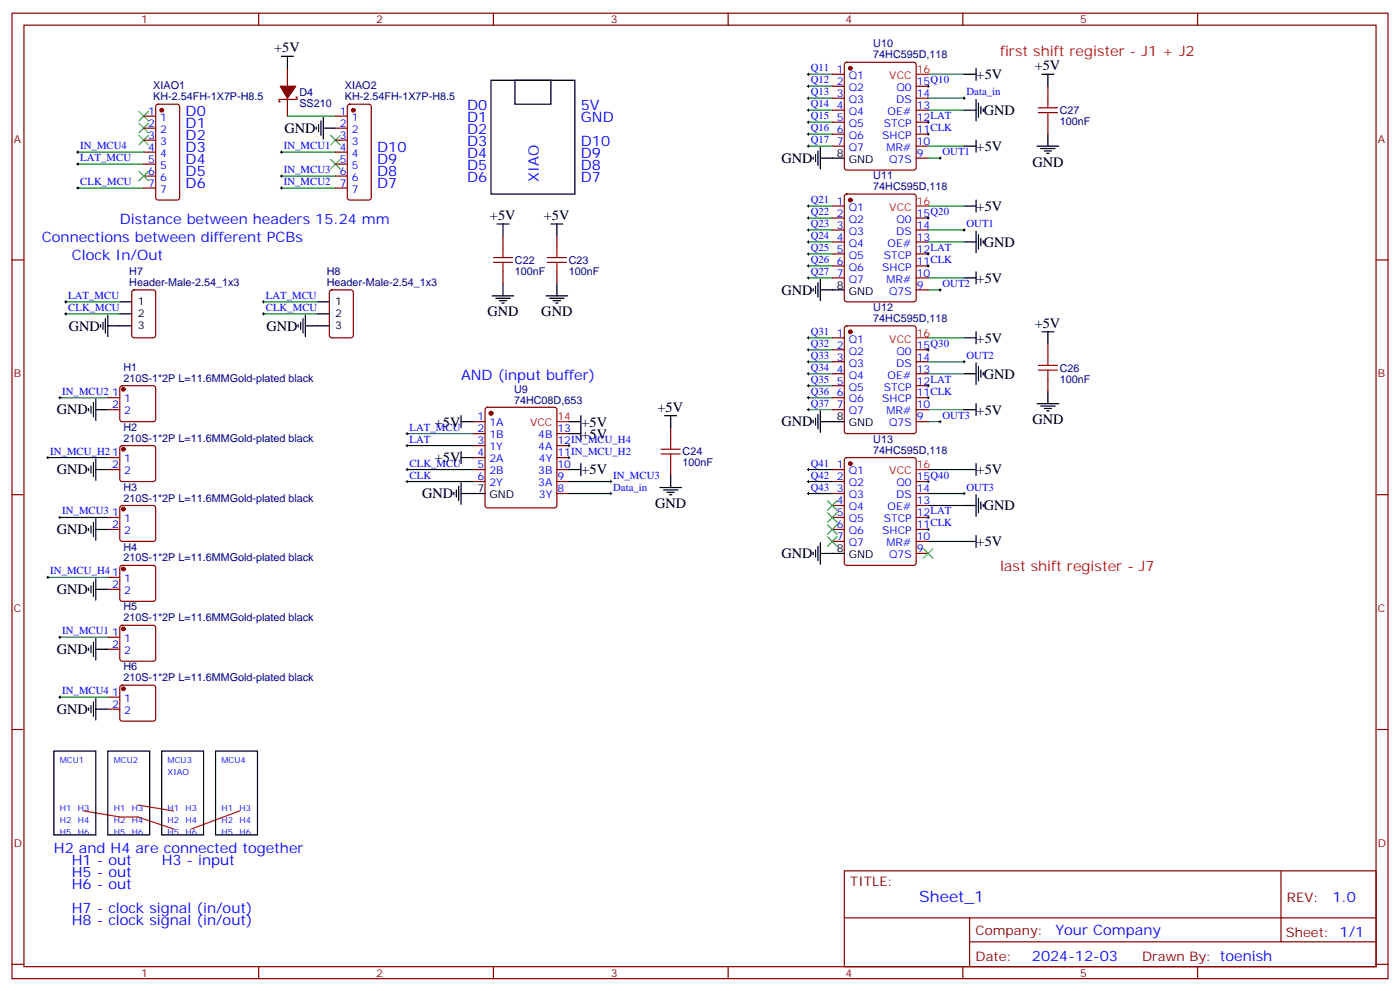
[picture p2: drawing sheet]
<svg xmlns="http://www.w3.org/2000/svg" width="412mm" height="292mm" viewBox="0 0 412 292" stroke-linecap="round" stroke-linejoin="round" font-family="sans-serif">
<g fill="none" stroke="#870000" stroke-width=".35">
<path d="M3.5 3.9h405.4v284.3h-405.4zM7.1 7.4h398.2v277.3h-398.2zM76.2 3.9v3.5M145.3 3.9v3.5M214.5 3.9v3.5M248.9 18.6l.5-.3h19.8l.6 .5 .1 30.6-.5 .6-20 .1-.6-.5-.1-30.5zM283.6 3.9v3.5M352.8 3.9v3.5M42.3 34.2h3.6M42.3 37.7h3.6M46.1 30.9l.5-.2h5.6l.7 .4v27.1l-.2 .5-.5 .2h-5.6l-.5-.2-.2-.5v-26.8zM84.7 20.1v5.3"/>
<path d="M84.7 28.9v5.3M87.1 28.6h.4v.7h-5.3v.7h.3M98.8 34.2h3.5M98.8 37.7h3.5M102.5 30.9l.5-.2h5.7l.6 .4 .1 27.1-.3 .5-.4 .2h-5.7l-.5-.2-.2-.5v-26.8zM245.2 21.9h3.5M245.2 25.4h3.5M245.2 28.9h3.5M245.2 32.5h3.5M245.2 36h3.5M245.2 39.5h3.5M269.9 25.4h3.5"/>
<path d="M269.9 28.9h3.5M269.9 32.5h3.5M269.9 36h3.5M269.9 39.5h3.5M308.7 25.4v3.5M308.7 36v3.5M42.3 41.3h3.6M42.3 44.8h3.6M42.3 48.3h3.6M42.3 51.9h3.6M42.3 55.4h3.6M98.8 41.3h3.5"/>
<path d="M98.8 44.8h3.5M98.8 48.3h3.5M98.8 51.9h3.5M98.8 55.4h3.5M245.2 43h3.5M248.9 57.4l.5-.2h19.8l.6 .4 .1 30.6-.5 .6-20 .1-.6-.5-.1-30.5zM269.9 43h3.5M269.9 46.6h3.5M3.5 76.6h3.6M148.2 69.5v3.5M164 69.5v3.5M245.2 60.7h3.5"/>
<path d="M245.2 64.2h3.5M245.2 67.7h3.5M245.2 71.3h3.5M245.2 74.8h3.5M245.2 78.3h3.5M269.9 64.2h3.5M269.9 67.7h3.5M269.9 71.3h3.5M269.9 74.8h3.5M269.9 78.3h3.5M405.3 76.6h3.6M39 85.6l.5-.2h5.7l.6 .4 .1 13-.5 .6-5.9 .1-.6-.5-.1-12.9z"/>
<path d="M97.2 85.6l.5-.2h5.7l.6 .4 .1 13-.5 .6-5.9 .1-.6-.5-.1-12.9zM148.2 80.1v3.5M164 80.1v3.5M245.2 99.5h3.5M245.2 81.8h3.5M248.9 96.2l.5-.2h19.8l.6 .4 .1 30.6-.5 .7h-20l-.6-.5-.1-30.5zM269.9 81.8h3.5M269.9 85.4h3.5M31.7 117.1h3.6M35.5 113.8l.5-.2h9.2l.5 .2 .2 .5v9.2l-.3 .5-.4 .2h-9.2l-.5-.3-.2-.4v-9.2zM245.2 103h3.5M245.2 106.5h3.5"/>
<path d="M245.2 110.1h3.5M245.2 113.6h3.5M245.2 117.1h3.5M269.9 103h3.5M269.9 106.5h3.5M269.9 110.1h3.5M269.9 113.6h3.5M269.9 117.1h3.5M308.7 101.2v3.6M308.7 111.8v3.6M31.7 138.3h3.6M31.7 120.7h3.6"/>
<path d="M31.7 134.8h3.6M35.5 131.4l.5-.2h9.2l.5 .2 .2 .5v9.2l-.3 .5-.4 .2h-9.2l-.5-.2-.2-.5v-9.2zM139.3 138.3h3.6M139.3 124.2h3.6M139.3 127.7h3.6M139.3 131.2h3.6M139.3 134.8h3.6M143.1 120.2l.5-.3h19.7l.5 .3 .2 .5v28.2l-.2 .5-.5 .2h-19.7l-.5-.3-.2-.4v-28.2zM164 138.3h3.6M164 127.7h3.6M164 131.2h3.6M164 134.8h3.6"/>
<path d="M197.6 125.9v3.6M197.6 136.5v3.6M245.2 138.3h3.5M245.2 120.7h3.5M248.9 135l.5-.2h19.8l.6 .4 .1 30.6-.5 .7h-20l-.6-.5-.1-30.5zM269.9 120.7h3.5M269.9 124.2h3.5M3.5 145.7h3.6M31.7 152.4h3.6M31.7 155.9h3.6M35.5 149.1l.5-.2h9.2l.5 .2 .2 .5v9.2l-.3 .4-.4 .3h-9.2l-.5-.3-.2-.4v-9.2zM139.3 141.8h3.6"/>
<path d="M164 141.8h3.6M164 145.3h3.6M245.2 141.8h3.5M245.2 145.3h3.5M245.2 148.9h3.5M245.2 152.4h3.5M245.2 155.9h3.5M245.2 159.5h3.5M269.9 141.8h3.5M269.9 145.3h3.5M269.9 148.9h3.5M269.9 152.4h3.5"/>
<path d="M269.9 155.9h3.5M269.9 159.5h3.5M405.3 145.7h3.6M31.7 170h3.6M31.7 173.6h3.6M35.5 166.7l.5-.2h9.2l.5 .2 .2 .5v9.2l-.3 .5-.4 .2h-9.2l-.5-.2-.2-.5v-9.2zM269.9 163h3.5M31.7 187.7h3.6M31.7 191.2h3.6M35.5 184.4l.5-.2h9.2l.5 .2 .2 .5v9.1l-.3 .5-.4 .2h-9.2l-.5-.2-.2-.5v-9.1zM3.5 214.8h3.6M31.7 205.3h3.6"/>
<path d="M31.7 208.8h3.6M35.5 202l.5-.2h9.2l.5 .2 .2 .5v9.2l-.3 .5-.4 .2h-9.2l-.5-.3-.2-.4v-9.2zM405.3 214.8h3.6M248.7 256.5h156.6v28.2h-156.6zM377.3 256.5v20.9M248.7 270.3h156.5M285.6 277.4h119.6M285.6 270.3v14.1M3.5 284h3.6M76.2 284.7v3.5M145.3 284.7v3.5M214.5 284.7v3.5"/>
<path d="M283.6 284.7v3.5M352.8 284.7v3.5M405.3 284h3.6"/>
</g>
<g fill="none" stroke="#008700" stroke-width=".35">
<path d="M84.7 34.2h14.1M238.1 21.9h7.1M238.1 25.4h7.1M238.1 28.9h7.1M238.1 32.5h7.1M238.1 36h7.1M238.1 39.5h7.1M273.4 21.9h10.6M273.4 28.9h10.6M273.4 32.5h10.6M22.9 55.4h19.4M22.9 44.8h19.4"/>
<path d="M22.9 48.3h19.4M82.9 55.4h15.9M82.9 44.8h15.9M82.9 51.9h15.9M238.1 43h7.1M273.4 43h10.6M273.4 46.6h3.5M238.1 67.7h7.1M238.1 71.3h7.1M238.1 60.7h7.1M238.1 78.3h7.1M238.1 74.8h7.1"/>
<path d="M238.1 64.2h7.1M273.4 67.7h10.6M273.4 71.3h10.6M273.4 60.7h10.6M19.4 92.4h15.9M19.4 88.9h15.9M77.6 92.4h15.9M77.6 88.9h15.9M238.1 99.5h7.1M238.1 81.8h7.1M273.4 99.5h10.6M273.4 81.8h10.6"/>
<path d="M273.4 85.4h3.5M17.6 117.1h14.1M238.1 106.5h7.1M238.1 110.1h7.1M238.1 117.1h7.1M238.1 113.6h7.1M238.1 103h7.1M273.4 106.5h10.6M273.4 110.1h10.6M14.1 134.8h17.6M119.9 138.3h19.4M119.9 131.2h19.4"/>
<path d="M119.9 127.7h19.4M238.1 138.3h7.1M238.1 120.7h7.1M273.4 138.3h10.6M273.4 120.7h10.6M273.4 124.2h3.5M17.6 152.4h14.1M119.9 141.8h19.4M167.6 145.3h12.3M167.6 141.8h12.3M238.1 145.3h7.1M238.1 141.8h7.1"/>
<path d="M273.4 159.5h10.6M273.4 145.3h10.6M273.4 148.9h10.6M14.1 170h17.6M17.6 187.7h14.1M17.6 205.3h14.1"/>
</g>
<g fill="none" stroke="#000" stroke-width=".29">
<path d="M237.8 39.5h.7M237.8 36h.7M237.8 32.5h.7M237.8 28.9h.7M237.8 25.4h.7M237.8 21.9h.7M238.1 21.5v.7M238.1 25v.8M238.1 28.6v.7M238.1 32.1v.7M238.1 35.6v.7M238.1 39.2v.7"/>
<path d="M273 39.5h.8M273 36h.8M273 25.4h.8M273.4 25v.8M273.4 35.6v.7M273.4 39.2v.7M283.6 28.9h.7M284 28.6v.7M22.6 55.4h.7M22.6 44.8h.7M22.6 48.3h.7M22.9 44.5v.7"/>
<path d="M22.9 48v.7M22.9 55v.7M82.5 55.4h.8M82.5 44.8h.8M82.5 51.9h.8M82.9 44.5v.7M82.9 51.5v.7M82.9 55v.7M237.8 43h.7M238.1 42.7v.7M276.6 46.6h.7M276.9 46.2v.7"/>
<path d="M237.8 78.3h.7M237.8 74.8h.7M237.8 71.3h.7M237.8 67.7h.7M237.8 64.2h.7M237.8 60.7h.7M238.1 60.3v.7M238.1 63.9v.7M238.1 67.4v.7M238.1 70.9v.7M238.1 74.4v.7M238.1 78v.7"/>
<path d="M273 78.3h.8M273 74.8h.8M273 64.2h.8M273.4 63.9v.7M273.4 74.4v.7M273.4 78v.7M283.6 67.7h.7M284 67.4v.7M19 92.4h.8M19 88.9h.8M19.4 88.5v.8M19.4 92.1v.7"/>
<path d="M77.3 92.4h.7M77.3 88.9h.7M77.6 88.5v.8M77.6 92.1v.7M237.8 81.8h.7M237.8 99.5h.7M238.1 81.5v.7M238.1 99.1v.7M276.6 85.4h.7M276.9 85v.7M17.3 117.1h.7M17.6 116.8v.7"/>
<path d="M237.8 106.5h.7M237.8 117.1h.7M237.8 113.6h.7M237.8 110.1h.7M237.8 103h.7M238.1 102.7v.7M238.1 106.2v.7M238.1 109.7v.7M238.1 113.2v.7M238.1 116.8v.7M273 117.1h.8M273 113.6h.8"/>
<path d="M273 103h.8M273.4 102.7v.7M273.4 113.2v.7M273.4 116.8v.7M283.6 106.5h.7M284 106.2v.7M13.8 134.8h.7M14.1 134.4v.7M119.6 138.3h.7M119.6 127.7h.7M119.6 131.2h.7M119.9 127.4v.7"/>
<path d="M119.9 130.9v.7M119.9 137.9v.7M167.2 131.2h.7M167.2 134.8h.7M167.6 130.9v.7M167.6 134.4v.7M237.8 138.3h.7M237.8 120.7h.7M238.1 120.3v.7M238.1 137.9v.7M276.6 124.2h.7M276.9 123.8v.7"/>
<path d="M17.3 152.4h.7M17.6 152v.8M119.6 141.8h.7M119.9 141.5v.7M179.6 145.3h.7M179.6 141.8h.7M179.9 141.5v.7M179.9 145v.7M237.8 145.3h.7M237.8 141.8h.7M238.1 141.5v.7M238.1 145v.7"/>
<path d="M273 141.8h.8M273 152.4h.8M273 155.9h.8M273.4 141.5v.7M273.4 152v.8M273.4 155.6v.7M283.6 145.3h.7M284 145v.7M13.8 170h.7M14.1 169.7v.7M17.3 187.7h.7M17.6 187.3v.7"/>
<path d="M17.3 205.3h.7M17.6 205v.7"/>
</g>
<g fill="none" stroke="#3c3" stroke-width=".35">
<path d="M40.9 39.9l2.8 2.8M40.9 36.3l2.8 2.9M40.9 32.8l2.8 2.8M43.7 39.9l-2.8 2.8M43.7 36.3l-2.8 2.9M43.7 32.8l-2.8 2.8M97.4 39.9l2.8 2.8M100.2 39.9l-2.8 2.8M40.9 50.4l2.8 2.9M43.7 50.4l-2.8 2.9M97.4 46.9l2.8 2.8M100.2 46.9l-2.8 2.8"/>
<path d="M243.8 147.5l2.8 2.8M243.8 151l2.8 2.8M243.8 154.5l2.8 2.8M243.8 158l2.8 2.9M246.6 147.5l-2.8 2.8M246.6 151l-2.8 2.8M246.6 154.5l-2.8 2.8M246.6 158l-2.8 2.9M272 161.6l2.8 2.8M274.8 161.6l-2.8 2.8"/>
</g>
<g fill="none" stroke="#000" stroke-width=".35">
<path d="M82.9 16.6h3.5M84.7 16.6v3.5M93.1 37.4v.7M93.8 36.7v2.1M94.5 35.6v4.3M95.2 37.7h3.6M95.2 34.6v6.3M144.6 23.6h24.7v33.6h-24.7zM151.7 23.6h10.6v7.1h-10.6zM284 21.9h3.5M284 32.5h3.5M287.5 20.1v3.5"/>
<path d="M287.5 29.3v6.3M288.2 30.3v4.3M288.9 31.4v2.1M289.6 32.1v.7M306.9 21.9h3.5M308.7 21.9v3.5M308.7 39.5v3.5M239.5 46.2v.7M240.2 45.5v2.1M240.9 44.5v4.2M241.7 43.4v6.3M241.7 46.6h7"/>
<path d="M284 43h3.5M287.5 41.3v3.5M287.5 58.9v3.5M305.5 43h6.4M306.6 43.7h4.2M307.6 44.5h2.1M308.3 45.2h.7M146.4 66h3.5M148.2 66v3.5M162.3 66h3.5M164 66v3.5M284 60.7h3.5"/>
<path d="M284 71.3h3.5M287.5 68.1v6.3M288.2 69.1v4.3M288.9 70.2v2.1M289.6 70.9v.7M29.6 95.6v.7M30.3 94.9v2.1M31 93.8v4.3M31.7 96h7.1M31.7 92.8v6.3M35.3 88.9h3.5M35.3 92.4h3.5"/>
<path d="M87.8 95.6v.7M88.5 94.9v2.1M89.3 93.8v4.3M90 96h7M90 92.8v6.3M93.5 88.9h3.5M93.5 92.4h3.5M145 87.1h6.3M146 87.8h4.3M147.1 88.5h2.1M147.8 89.3h.7M148.2 83.6v3.5"/>
<path d="M160.9 87.1h6.3M161.9 87.8h4.3M163 88.5h2.1M163.7 89.3h.7M164 83.6v3.5M239.5 85v.7M240.2 84.3v2.1M240.9 83.3v4.2M241.7 82.2v6.3M241.7 85.4h7M284 99.5h3.5M284 81.8h3.5"/>
<path d="M287.5 80.1v3.5M287.5 97.7v3.5M306.9 97.7h3.5M308.7 97.7v3.5M26.8 119.6v2.1M27.5 118.5v4.3M28.2 117.5v6.3M284 110.1h3.5M287.5 106.9v6.3M287.5 118.9v3.5M288.2 108v4.2M288.9 109v2.1"/>
<path d="M289.6 109.7v.7M305.5 118.9h6.4M306.6 119.6h4.2M308.7 115.4v3.5M26.1 120.3v.7M26.1 137.9v.7M26.8 137.2v2.1M27.5 136.2v4.2M28.2 138.3h3.5M28.2 120.7h3.5M28.2 135.1v6.4M135.8 124.2h3.5"/>
<path d="M135.8 122.4v3.5M135.8 133v3.5M135.8 134.8h3.5M167.6 138.3h3.5M167.6 124.2h3.5M167.6 127.7h3.5M171.1 122.4v7.1M171.1 136.5v3.6M195.8 122.4h3.5M197.6 122.4v3.5M239.5 123.8v.7M240.2 123.1v2.1"/>
<path d="M240.9 122.1v4.2M241.7 121v6.4M241.7 124.2h7M284 138.3h3.5M284 120.7h3.5M287.5 136.5v3.6M307.6 120.3h2.1M308.3 121h.7M26.1 155.6v.7M26.8 154.9v2.1M27.5 153.8v4.2M28.2 152.8v6.3"/>
<path d="M28.2 155.9h3.5M133.7 145v.7M134.4 144.3v2.1M135.1 143.2v4.3M135.8 145.3h7.1M135.8 142.2v6.3M194.4 143.6h6.3M195.4 144.3h4.3M196.5 145h2.1M197.2 145.7h.7M197.6 140.1v3.5M241.7 159.8v6.4"/>
<path d="M284 159.5h3.5M284 148.9h3.5M287.5 145.7v6.3M287.5 157.7v3.5M288.2 146.8v4.2M288.9 147.8v2.1M289.6 148.5v.7M26.1 173.2v.7M26.8 172.5v2.1M27.5 171.4v4.3M28.2 170.4v6.3M28.2 173.6h3.5"/>
<path d="M239.5 162.6v.7M240.2 161.9v2.1M240.9 160.9v4.2M241.7 163h7M26.1 190.9v.7M26.8 190.1v2.2M27.5 189.1v4.2M28.2 188v6.4M28.2 191.2h3.5M26.1 208.5v.7M26.8 207.8v2.1M27.5 206.7v4.3"/>
<path d="M28.2 208.8h3.5M28.2 205.7v6.3M15.9 221.2h12.3v24.7h-12.3zM31.7 221.2h12.4v24.7h-12.4zM47.6 221.2h12.4v24.7h-12.4zM63.5 221.2h12.3v24.7h-12.3z"/>
</g>
<g fill="none" stroke="#a10000" stroke-width=".35">
<path d="M305.9 33.2h5.6M305.9 31.8h5.6M308.7 28.9v2.9M308.7 33.2v2.8M145.3 77.3h5.7M145.3 75.8h5.7M148.2 73v2.8M148.2 77.3v2.8M161.2 77.3h5.7M161.2 75.8h5.7M164 73v2.8M164 77.3v2.8"/>
<path d="M305.9 109h5.6M305.9 107.6h5.6M308.7 104.8v2.8M308.7 109v2.8M194.7 133.7h5.7M194.7 132.3h5.7M197.6 129.5v2.8M197.6 133.7v2.8"/>
</g>
<g fill="#870000" stroke="#870000" stroke-width=".35">
<path d="M82.5 25.4h4.6l-2.4 3.5z"/>
<circle cx="250.5" cy="136.5" r=".53"/>
<circle cx="250.5" cy="97.7" r=".53"/>
<circle cx="250.5" cy="58.9" r=".53"/>
<circle cx="250.5" cy="20.1" r=".53"/>
<circle cx="144.6" cy="121.7" r=".53"/>
<circle cx="36.3" cy="202.8" r=".53"/>
<circle cx="36.3" cy="185.2" r=".53"/>
<circle cx="36.3" cy="167.6" r=".53"/>
<circle cx="36.3" cy="149.9" r=".53"/>
<circle cx="36.3" cy="114.7" r=".53"/>
<circle cx="36.3" cy="132.3" r=".53"/>
<circle cx="47.6" cy="32.5" r=".53"/>
<circle cx="104.1" cy="32.5" r=".53"/>
</g>
<path d="M269.9 21.9h3.5M269.9 60.7h3.5M269.9 99.5h3.5M164 124.2h3.6M269.9 138.3h3.5M24.7 238.8l10.6 1.8h5.3l10.6 3.5M40.6 237.1l10.6 1.7M70.6 238.8l-14.2 5.3" fill="none" stroke="#f00" stroke-width=".35"/>
<text font-size="4.6" fill="#00f" x="270.8" y="265.5">Sheet_1</text>
<g font-size="4.2">
<text x="80.8" y="15.4">+5V</text>
<text x="287.7" y="23.3">+5V</text>
<text x="304.8" y="20.7">+5V</text>
<text x="289.8" y="33.9">GND</text>
<text x="83.8" y="39.2">GND</text>
<text x="230.2" y="48">GND</text>
<text x="287.7" y="44.5">+5V</text>
<text x="304.1" y="49.1">GND</text>
<text x="144.3" y="64.9">+5V</text>
<text x="160.2" y="64.9">+5V</text>
<text x="287.7" y="62.1">+5V</text>
<text x="289.8" y="72.7">GND</text>
<text x="287.7" y="83.3">+5V</text>
<text x="230.2" y="86.8">GND</text>
<text x="143.6" y="93.1">GND</text>
<text x="159.5" y="93.1">GND</text>
<text x="20.3" y="97.4">GND</text>
<text x="78.5" y="97.4">GND</text>
<text x="287.7" y="100.9">+5V</text>
<text x="304.8" y="96.5">+5V</text>
<text x="289.8" y="111.5">GND</text>
<text x="16.8" y="122.1">GND</text>
<text x="128.1" y="125.6">+5V</text>
<text x="171.3" y="125.6">+5V</text>
<text x="193.7" y="121.2">+5V</text>
<text x="230.2" y="125.6">GND</text>
<text x="287.7" y="122.1">+5V</text>
<text x="304.1" y="125">GND</text>
<text x="171.3" y="129.1">+5V</text>
<text x="128.1" y="136.2">+5V</text>
<text x="16.8" y="139.7">GND</text>
<text x="171.3" y="139.7">+5V</text>
<text x="287.7" y="139.7">+5V</text>
<text x="124.4" y="146.8">GND</text>
<text x="193" y="149.7">GND</text>
<text x="289.8" y="150.3">GND</text>
<text x="16.8" y="157.3">GND</text>
<text x="287.7" y="160.9">+5V</text>
<text x="230.2" y="164.4">GND</text>
<text x="16.8" y="175">GND</text>
<text x="16.8" y="192.6">GND</text>
<text x="16.8" y="210.3">GND</text>
</g>
<g font-size="4.2" fill="#f00">
<text x="294.6" y="16.6">first shift register - J1 + J2</text>
<text x="294.6" y="168.3">last shift register - J7</text>
</g>
<g font-size="4.2" fill="#00f">
<text x="54.7" y="34.2">D0</text>
<text x="137.6" y="36">D1</text>
<text x="137.6" y="32.5">D0</text>
<text x="171.1" y="32.5">5V</text>
<text x="171.1" y="36">GND</text>
<text x="54.7" y="37.7">D1</text>
<text x="54.7" y="41.3">D2</text>
<text x="137.6" y="39.5">D2</text>
<text x="54.7" y="44.8">D3</text>
<text x="111.1" y="44.8">D10</text>
<text x="137.6" y="46.6">D4</text>
<text x="137.6" y="43">D3</text>
<text x="171.1" y="43">D10</text>
<text x="171.1" y="46.6">D9</text>
<text x="54.7" y="48.3">D4</text>
<text x="54.7" y="51.9">D5</text>
<text x="111.1" y="51.9">D8</text>
<text x="111.1" y="48.3">D9</text>
<text x="137.6" y="50.1">D5</text>
<text x="137.6" y="53.6">D6</text>
<text x="158.7" y="53.6" transform="rotate(-90 158.7 53.6)">XIAO</text>
<text x="171.1" y="50.1">D8</text>
<text x="171.1" y="53.6">D7</text>
<text x="54.7" y="55.4">D6</text>
<text x="111.1" y="55.4">D7</text>
<text x="35.3" y="66">Distance between headers 15.24 mm</text>
<text x="12.3" y="71.3">Connections between different PCBs</text>
<text x="21.2" y="76.6">Clock In/Out</text>
<text x="135.8" y="111.8">AND (input buffer)</text>
<text x="15.9" y="251.2">H2 and H4 are connected together</text>
<text x="21.2" y="254.7">H1 - out</text>
<text x="47.6" y="254.7">H3 - input</text>
<text x="21.2" y="261.8">H6 - out</text>
<text x="21.2" y="258.2">H5 - out</text>
<text x="21.2" y="268.8">H7 - clock signal (in/out)</text>
<text x="392.5" y="265.7">1.0</text>
<text x="21.2" y="272.3">H8 - clock signal (in/out)</text>
<text x="310.9" y="275.3">Your Company</text>
<text x="304" y="283.1">2024-12-03</text>
</g>
<g font-size="3.9" fill="#800">
<text x="250.5" y="261.1">TITLE:</text>
<text x="379.1" y="265.7">REV:</text>
<text x="287.4" y="275.3">Company:</text>
<text x="378.7" y="275.9">Sheet: 1/1</text>
<text x="287.4" y="282.9">Date:</text>
<text x="336.4" y="283">Drawn By: toenish</text>
</g>
<g font-size="3.2" fill="#800">
<text x="41.6" y="6.9">1</text>
<text x="110.8" y="6.9">2</text>
<text x="179.9" y="6.9">3</text>
<text x="249.1" y="6.9">4</text>
<text x="318.2" y="6.9">5</text>
<text x="4.1" y="42">A</text>
<text x="405.9" y="42">A</text>
<text x="4.1" y="111.1">B</text>
<text x="405.9" y="111.1">B</text>
<text x="4.1" y="180.3">C</text>
<text x="405.9" y="180.3">C</text>
<text x="4.1" y="249.4">D</text>
<text x="405.9" y="249.4">D</text>
<text x="41.6" y="287.7">1</text>
<text x="110.8" y="287.7">2</text>
<text x="179.9" y="287.7">3</text>
<text x="249.1" y="287.7">4</text>
<text x="318.2" y="287.7">5</text>
</g>
<g font-size="3.2" fill="#000080">
<text x="257.3" y="17.2">74HC595D,118</text>
<text x="257.3" y="14">U10</text>
<text x="45.2" y="29.5">KH-2.54FH-1X7P-H8.5</text>
<text x="45.2" y="26.3">XIAO1</text>
<text x="88.2" y="28.3">D4</text>
<text x="101.6" y="29.5">KH-2.54FH-1X7P-H8.5</text>
<text x="101.6" y="26.3">XIAO2</text>
<text x="88.2" y="31.5">SS210</text>
<text x="312.2" y="33.6">C27</text>
<text x="312.2" y="36.8">100nF</text>
<text x="257.3" y="52.8">U11</text>
<text x="257.3" y="56">74HC595D,118</text>
<text x="151.7" y="77.7">C22</text>
<text x="167.6" y="77.7">C23</text>
<text x="38.1" y="81">H7</text>
<text x="96.3" y="81">H8</text>
<text x="151.7" y="80.9">100nF</text>
<text x="167.6" y="80.9">100nF</text>
<text x="38.1" y="84.3">Header-Male-2.54_1x3</text>
<text x="96.3" y="84.3">Header-Male-2.54_1x3</text>
<text x="257.3" y="94.8">74HC595D,118</text>
<text x="257.3" y="91.6">U12</text>
<text x="36.3" y="112.4">210S-1*2P L=11.6MMGold-plated black</text>
<text x="36.3" y="109.2">H1</text>
<text x="312.2" y="112.7">100nF</text>
<text x="312.2" y="109.4">C26</text>
<text x="151.4" y="118.9">74HC08D,653</text>
<text x="151.4" y="115.7">U9</text>
<text x="36.3" y="130.1">210S-1*2P L=11.6MMGold-plated black</text>
<text x="36.3" y="126.8">H2</text>
<text x="257.3" y="130.4">U13</text>
<text x="201.1" y="137.4">100nF</text>
<text x="201.1" y="134.1">C24</text>
<text x="257.3" y="133.6">74HC595D,118</text>
<text x="36.3" y="147.7">210S-1*2P L=11.6MMGold-plated black</text>
<text x="36.3" y="144.5">H3</text>
<text x="36.3" y="165.4">210S-1*2P L=11.6MMGold-plated black</text>
<text x="36.3" y="162.1">H4</text>
<text x="36.3" y="179.8">H5</text>
<text x="36.3" y="183">210S-1*2P L=11.6MMGold-plated black</text>
<text x="36.3" y="197.4">H6</text>
<text x="36.3" y="200.6">210S-1*2P L=11.6MMGold-plated black</text>
</g>
<g font-size="3.2" fill="#00f">
<text x="238.8" y="21">Q11</text>
<text x="246.5" y="21.5">1</text>
<text x="250" y="23.3">Q1</text>
<text x="238.8" y="28">Q13</text>
<text x="238.8" y="24.5">Q12</text>
<text x="246.5" y="25">2</text>
<text x="246.5" y="28.6">3</text>
<text x="250" y="26.8">Q2</text>
<text x="264.1" y="26.8">Q0</text>
<text x="270.1" y="28.6">14</text>
<text x="270.1" y="25">15Q10</text>
<text x="284.7" y="28">Data_in</text>
<text x="43.7" y="33.9">1</text>
<text x="47.2" y="35.6">1</text>
<text x="100.1" y="33.9">1</text>
<text x="103.6" y="35.6">1</text>
<text x="238.8" y="35.1">Q15</text>
<text x="238.8" y="31.6">Q14</text>
<text x="246.5" y="32.1">4</text>
<text x="246.5" y="35.6">5</text>
<text x="250" y="30.3">Q3</text>
<text x="250" y="33.9">Q4</text>
<text x="261.5" y="33.9">OE#</text>
<text x="264" y="30.3">DS</text>
<text x="270.1" y="35.6">12LAT</text>
<text x="270.1" y="32.1">13</text>
<text x="43.7" y="37.4">2</text>
<text x="43.7" y="40.9">3</text>
<text x="47.2" y="39.2">2</text>
<text x="100.1" y="37.4">2</text>
<text x="100.1" y="40.9">3</text>
<text x="103.6" y="39.2">2</text>
<text x="238.8" y="38.6">Q16</text>
<text x="246.5" y="39.2">6</text>
<text x="250" y="37.4">Q5</text>
<text x="250" y="40.9">Q6</text>
<text x="259.9" y="40.9">SHCP</text>
<text x="260.3" y="37.4">STCP</text>
<text x="270.1" y="39.2">11CLK</text>
<text x="23.6" y="47.4">LAT_MCU</text>
<text x="23.6" y="43.9">IN_MCU4</text>
<text x="43.7" y="44.5">4</text>
<text x="43.7" y="48">5</text>
<text x="47.2" y="42.7">3</text>
<text x="47.2" y="46.2">4</text>
<text x="83.6" y="43.9">IN_MCU1</text>
<text x="100.1" y="44.5">4</text>
<text x="100.1" y="48">5</text>
<text x="103.6" y="42.7">3</text>
<text x="103.6" y="46.2">4</text>
<text x="238.8" y="42.2">Q17</text>
<text x="246.5" y="42.7">7</text>
<text x="250" y="44.5">Q7</text>
<text x="261.1" y="44.5">MR#</text>
<text x="261.9" y="48">Q7S</text>
<text x="270.1" y="46.2">9</text>
<text x="270.1" y="42.7">10</text>
<text x="277.6" y="45.7">OUT1</text>
<text x="43.7" y="51.5">6</text>
<text x="47.2" y="49.7">5</text>
<text x="47.2" y="53.3">6</text>
<text x="83.6" y="51">IN_MCU3</text>
<text x="100.1" y="51.5">6</text>
<text x="103.6" y="49.7">5</text>
<text x="103.6" y="53.3">6</text>
<text x="23.6" y="54.5">CLK_MCU</text>
<text x="43.7" y="55">7</text>
<text x="47.2" y="56.8">7</text>
<text x="83.6" y="54.5">IN_MCU2</text>
<text x="100.1" y="55">7</text>
<text x="103.6" y="56.8">7</text>
<text x="238.8" y="59.8">Q21</text>
<text x="238.8" y="63.3">Q22</text>
<text x="246.5" y="60.3">1</text>
<text x="246.5" y="63.9">2</text>
<text x="250" y="62.1">Q1</text>
<text x="250" y="65.6">Q2</text>
<text x="264.1" y="65.6">Q0</text>
<text x="270.1" y="63.9">15Q20</text>
<text x="238.8" y="70.4">Q24</text>
<text x="238.8" y="66.9">Q23</text>
<text x="246.5" y="67.4">3</text>
<text x="246.5" y="70.9">4</text>
<text x="250" y="69.1">Q3</text>
<text x="264" y="69.1">DS</text>
<text x="270.1" y="70.9">13</text>
<text x="270.1" y="67.4">14</text>
<text x="284.7" y="66.9">OUT1</text>
<text x="238.8" y="77.4">Q26</text>
<text x="238.8" y="73.9">Q25</text>
<text x="246.5" y="74.4">5</text>
<text x="246.5" y="78">6</text>
<text x="250" y="72.7">Q4</text>
<text x="250" y="76.2">Q5</text>
<text x="260.3" y="76.2">STCP</text>
<text x="261.5" y="72.7">OE#</text>
<text x="270.1" y="78">11CLK</text>
<text x="270.1" y="74.4">12LAT</text>
<text x="238.8" y="81">Q27</text>
<text x="246.5" y="81.5">7</text>
<text x="250" y="79.7">Q6</text>
<text x="250" y="83.3">Q7</text>
<text x="259.9" y="79.7">SHCP</text>
<text x="261.1" y="83.3">MR#</text>
<text x="270.1" y="81.5">10</text>
<text x="20.1" y="88">LAT_MCU</text>
<text x="78.3" y="88">LAT_MCU</text>
<text x="261.9" y="86.8">Q7S</text>
<text x="270.1" y="85">9</text>
<text x="277.6" y="84.5">OUT2</text>
<text x="20.1" y="91.5">CLK_MCU</text>
<text x="78.3" y="91.5">CLK_MCU</text>
<text x="238.8" y="98.6">Q31</text>
<text x="246.5" y="99.1">1</text>
<text x="250" y="100.9">Q1</text>
<text x="238.8" y="105.7">Q33</text>
<text x="238.8" y="102.1">Q32</text>
<text x="246.5" y="102.7">2</text>
<text x="246.5" y="106.2">3</text>
<text x="250" y="104.4">Q2</text>
<text x="250" y="108">Q3</text>
<text x="264" y="108">DS</text>
<text x="264.1" y="104.4">Q0</text>
<text x="270.1" y="106.2">14</text>
<text x="270.1" y="102.7">15Q30</text>
<text x="284.7" y="105.7">OUT2</text>
<text x="238.8" y="112.7">Q35</text>
<text x="238.8" y="109.2">Q34</text>
<text x="246.5" y="109.7">4</text>
<text x="246.5" y="113.2">5</text>
<text x="250" y="111.5">Q4</text>
<text x="261.5" y="111.5">OE#</text>
<text x="270.1" y="113.2">12LAT</text>
<text x="270.1" y="109.7">13</text>
<text x="18.3" y="116.2">IN_MCU2</text>
<text x="33.1" y="116.8">1</text>
<text x="36.6" y="118.5">1</text>
<text x="238.8" y="119.8">Q37</text>
<text x="238.8" y="116.2">Q36</text>
<text x="246.5" y="116.8">6</text>
<text x="250" y="115">Q5</text>
<text x="250" y="118.5">Q6</text>
<text x="259.9" y="118.5">SHCP</text>
<text x="260.3" y="115">STCP</text>
<text x="270.1" y="116.8">11CLK</text>
<text x="33.1" y="120.3">2</text>
<text x="36.6" y="122.1">2</text>
<text x="140.7" y="123.8">1</text>
<text x="144.2" y="125.6">1A</text>
<text x="246.5" y="120.3">7</text>
<text x="250" y="122.1">Q7</text>
<text x="261.1" y="122.1">MR#</text>
<text x="261.9" y="125.6">Q7S</text>
<text x="270.1" y="123.8">9</text>
<text x="270.1" y="120.3">10</text>
<text x="277.6" y="123.3">OUT3</text>
<text x="120.6" y="126.8">LAT_MCU</text>
<text x="120.6" y="130.4">LAT</text>
<text x="140.7" y="127.4">2</text>
<text x="140.7" y="130.9">3</text>
<text x="144.2" y="129.1">1B</text>
<text x="158.5" y="129.1">4B</text>
<text x="164.2" y="130.9">12IN_MCU_H4</text>
<text x="164.2" y="127.4">13</text>
<text x="14.8" y="133.9">IN_MCU_H2</text>
<text x="33.1" y="134.4">1</text>
<text x="33.1" y="137.9">2</text>
<text x="36.6" y="136.2">1</text>
<text x="120.6" y="137.4">CLK_MCU</text>
<text x="140.7" y="134.4">4</text>
<text x="140.7" y="137.9">5</text>
<text x="144.2" y="132.6">1Y</text>
<text x="144.2" y="136.2">2A</text>
<text x="158.6" y="132.6">4A</text>
<text x="158.8" y="136.2">4Y</text>
<text x="164.2" y="137.9">10</text>
<text x="164.2" y="134.4">11IN_MCU_H2</text>
<text x="238.8" y="137.4">Q41</text>
<text x="246.5" y="137.9">1</text>
<text x="36.6" y="139.7">2</text>
<text x="120.6" y="140.9">CLK</text>
<text x="140.7" y="141.5">6</text>
<text x="144.2" y="139.7">2B</text>
<text x="144.2" y="143.2">2Y</text>
<text x="158.5" y="139.7">3B</text>
<text x="158.6" y="143.2">3A</text>
<text x="164.2" y="141.5">9</text>
<text x="180.6" y="140.9">IN_MCU3</text>
<text x="238.8" y="140.9">Q42</text>
<text x="246.5" y="141.5">2</text>
<text x="250" y="139.7">Q1</text>
<text x="250" y="143.2">Q2</text>
<text x="264.1" y="143.2">Q0</text>
<text x="270.1" y="141.5">15Q40</text>
<text x="158.8" y="146.8">3Y</text>
<text x="164.2" y="145">8</text>
<text x="180.6" y="144.5">Data_in</text>
<text x="238.8" y="144.5">Q43</text>
<text x="246.5" y="145">3</text>
<text x="246.5" y="148.5">4</text>
<text x="250" y="146.8">Q3</text>
<text x="264" y="146.8">DS</text>
<text x="270.1" y="148.5">13</text>
<text x="270.1" y="145">14</text>
<text x="284.7" y="144.5">OUT3</text>
<text x="18.3" y="151.5">IN_MCU3</text>
<text x="33.1" y="152">1</text>
<text x="33.1" y="155.6">2</text>
<text x="36.6" y="153.8">1</text>
<text x="246.5" y="152">5</text>
<text x="246.5" y="155.6">6</text>
<text x="250" y="150.3">Q4</text>
<text x="250" y="153.8">Q5</text>
<text x="260.3" y="153.8">STCP</text>
<text x="261.5" y="150.3">OE#</text>
<text x="270.1" y="155.6">11CLK</text>
<text x="270.1" y="152">12LAT</text>
<text x="36.6" y="157.3">2</text>
<text x="246.5" y="159.1">7</text>
<text x="250" y="157.3">Q6</text>
<text x="250" y="160.9">Q7</text>
<text x="259.9" y="157.3">SHCP</text>
<text x="261.1" y="160.9">MR#</text>
<text x="270.1" y="159.1">10</text>
<text x="261.9" y="164.4">Q7S</text>
<text x="270.1" y="162.6">9</text>
<text x="14.8" y="169.2">IN_MCU_H4</text>
<text x="33.1" y="169.7">1</text>
<text x="33.1" y="173.2">2</text>
<text x="36.6" y="171.4">1</text>
<text x="36.6" y="175">2</text>
<text x="18.3" y="186.8">IN_MCU1</text>
<text x="33.1" y="187.3">1</text>
<text x="33.1" y="190.9">2</text>
<text x="36.6" y="189.1">1</text>
<text x="36.6" y="192.6">2</text>
<text x="18.3" y="204.4">IN_MCU4</text>
<text x="33.1" y="205">1</text>
<text x="33.1" y="208.5">2</text>
<text x="36.6" y="206.7">1</text>
<text x="36.6" y="210.3">2</text>
</g>
<g font-size="3.2" fill="#f00">
<text x="262" y="23.3">VCC</text>
<text x="270.1" y="21.5">16</text>
<text x="262" y="62.1">VCC</text>
<text x="270.1" y="60.3">16</text>
<text x="262" y="100.9">VCC</text>
<text x="270.1" y="99.1">16</text>
<text x="156.1" y="125.6">VCC</text>
<text x="164.2" y="123.8">14</text>
<text x="270.1" y="137.9">16</text>
<text x="262" y="139.7">VCC</text>
</g>
<g font-size="3.2">
<text x="246.5" y="46.2">8</text>
<text x="250" y="48">GND</text>
<text x="40.6" y="90">1</text>
<text x="98.8" y="90">1</text>
<text x="246.5" y="85">8</text>
<text x="250" y="86.8">GND</text>
<text x="40.6" y="93.5">2</text>
<text x="98.8" y="93.5">2</text>
<text x="40.6" y="97">3</text>
<text x="98.8" y="97">3</text>
<text x="246.5" y="123.8">8</text>
<text x="250" y="125.6">GND</text>
<text x="140.7" y="145">7</text>
<text x="144.2" y="146.8">GND</text>
<text x="246.5" y="162.6">8</text>
<text x="250" y="164.4">GND</text>
</g>
<g font-size="2.5" fill="#00f">
<text x="17.6" y="224.7">MCU1</text>
<text x="33.5" y="224.7">MCU2</text>
<text x="49.4" y="224.7">MCU3</text>
<text x="65.3" y="224.7">MCU4</text>
<text x="49.4" y="228.2">XIAO</text>
<text x="17.6" y="238.8">H1</text>
<text x="22.9" y="238.8">H3</text>
<text x="33.5" y="238.8">H1</text>
<text x="38.8" y="238.8">H3</text>
<text x="49.4" y="238.8">H1</text>
<text x="54.7" y="238.8">H3</text>
<text x="65.3" y="238.8">H1</text>
<text x="70.6" y="238.8">H3</text>
<text x="17.6" y="245.9">H5</text>
<text x="17.6" y="242.4">H2</text>
<text x="22.9" y="245.9">H6</text>
<text x="22.9" y="242.4">H4</text>
<text x="33.5" y="245.9">H5</text>
<text x="33.5" y="242.4">H2</text>
<text x="38.8" y="245.9">H6</text>
<text x="38.8" y="242.4">H4</text>
<text x="49.4" y="245.9">H5</text>
<text x="49.4" y="242.4">H2</text>
<text x="54.7" y="245.9">H6</text>
<text x="54.7" y="242.4">H4</text>
<text x="65.3" y="245.9">H5</text>
<text x="65.3" y="242.4">H2</text>
<text x="70.6" y="245.9">H6</text>
<text x="70.6" y="242.4">H4</text>
</g>
</svg>
